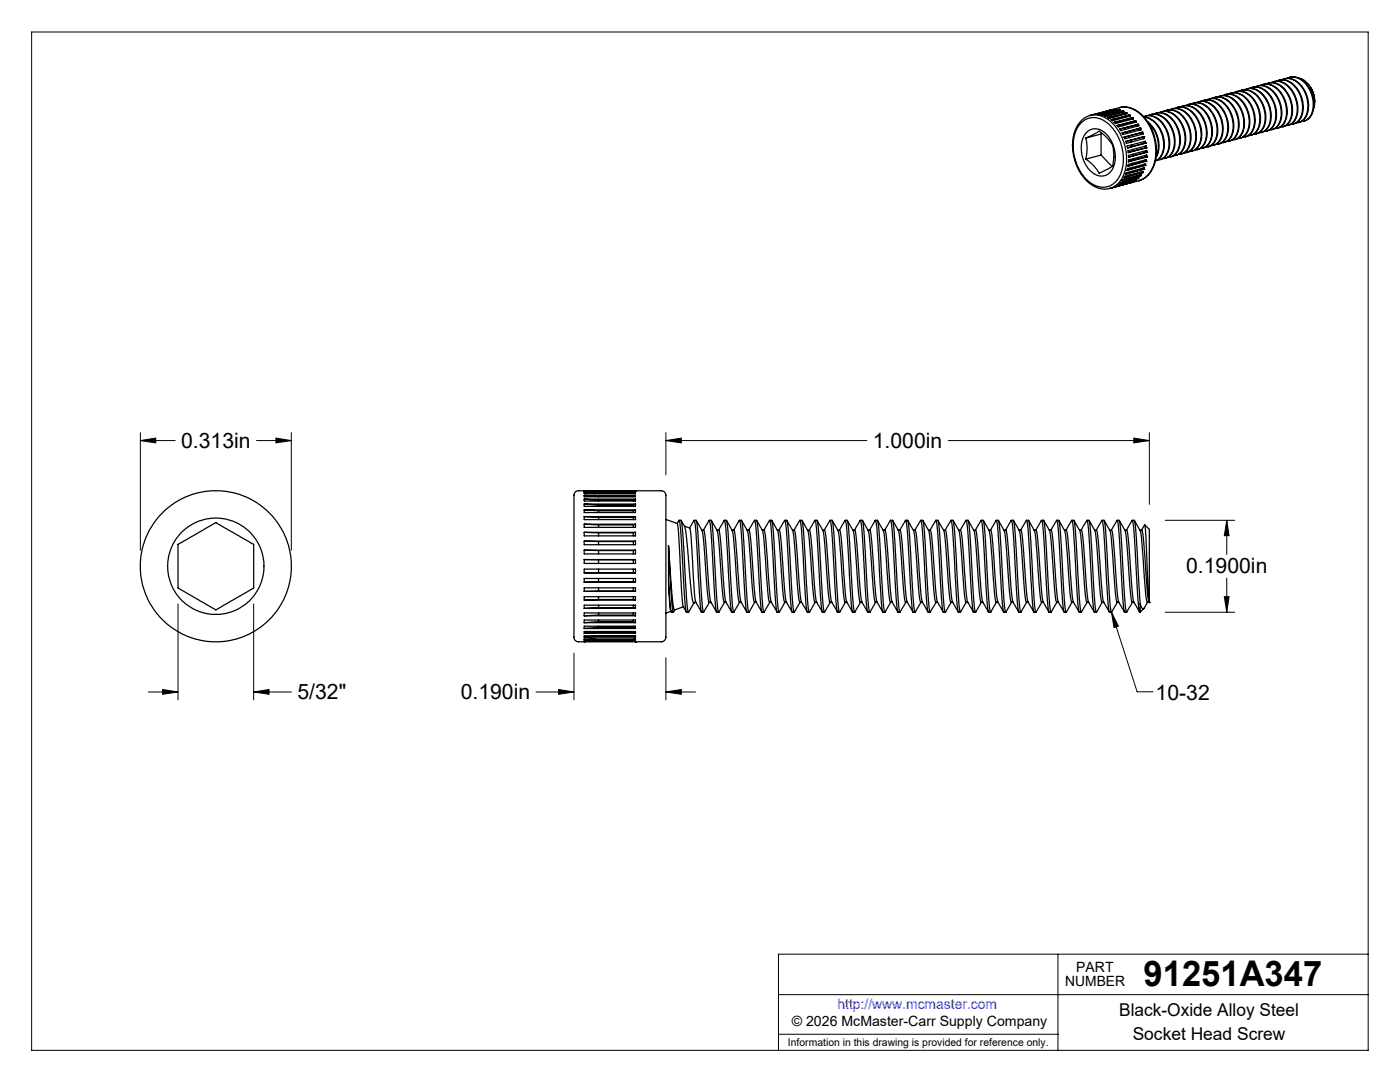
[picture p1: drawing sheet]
<svg xmlns="http://www.w3.org/2000/svg" width="279mm" height="216mm" viewBox="0 0 279 216" stroke-linecap="round" stroke-linejoin="round" font-family="sans-serif">
<g fill="none" stroke="#000" stroke-width=".2">
<path d="M6.3 6.4h266.7v203.2h-266.7zM28 87.9l3.1-.5v1zM28 86.3v23.5M28 87.9h7M51.2 87.9h6.9M55.1 87.4l3 .5-3 .5zM58.1 86.3v23.5M132.9 87.9l3.1-.5v1zM132.9 87.9h40.1M132.9 86.3v8.5M189.2 87.9h40.2M226.3 87.4l3.1 .5-3.1 .5z"/>
<path d="M229.4 86.3v14.3M232.6 103.8h13.8M244.3 119.1h1l-.5 3.1zM244.8 103.8l.5 3.1h-1zM244.8 103.8v6.8M244.8 115.4v6.8M29.6 138.1h5.9M32.5 137.6l3 .5-3 .4zM35.5 120.5v19.2M50.6 138.1l3.1-.5v.9zM50.6 120.5v19.2M50.6 138.1h7.6"/>
<path d="M107 138.1h7.5M111.5 137.6l3 .5-3 .4zM114.5 130.3v9.4M132.9 138.1l3.1-.5v.9zM132.9 138.1h5.9M132.9 131.2v8.5M221.8 122.2l1.4 2.8-.9 .2zM221.8 122.2l5.1 15.8h3.2M232.6 122.2h13.8M155.4 198.5h117.6M211.1 190.4v19.2M273 190.4h-117.6v19.2"/>
<path d="M155.4 206.4h55.7"/>
</g>
<g fill="none" stroke="#000" stroke-width=".25">
<path d="M240.9 19.9a3.3 3.3 0 0 1 4.1 1.7 5.4 5.4 0 0 1 .1 6.4l-.7 .4-.6 .1M241.3 19.7a3.9 3.9 0 0 1 4.3 2.8 5.1 5.1 0 0 1-.3 5.3l-.3 .4-.8 .2M241.9 19.6a3.5 3.5 0 0 1 4.4 2.1 5.4 5.4 0 0 1 0 5.8l-.7 .5-.8 .2M242.4 19.4a3.6 3.6 0 0 1 4 2.2 5.2 5.2 0 0 1-.1 6.1l-1 .5M243 19.3a3.5 3.5 0 0 1 4.4 2.1 5.2 5.2 0 0 1-.1 5.9l-.6 .5-.8 .1M243.5 19.2a3.7 3.7 0 0 1 4.1 2.3 5.3 5.3 0 0 1-.2 5.8l-.4 .4-.6 .2M244.1 19a3.4 3.4 0 0 1 4.2 1.9 5.4 5.4 0 0 1 .2 6l-.6 .5-.9 .3M244.5 18.9a3.7 3.7 0 0 1 4.2 2.5 5.1 5.1 0 0 1-.2 5.6l-.5 .4-.6 .2M245.1 18.8a3.4 3.4 0 0 1 4.3 1.8 5.3 5.3 0 0 1-.1 6.2l-.7 .5-.6 .1M245.6 18.6a3.7 3.7 0 0 1 4.1 2.4 5.2 5.2 0 0 1-.1 5.7l-.5 .4-.6 .2M246.2 18.5a3.3 3.3 0 0 1 4.1 1.7 5.5 5.5 0 0 1 .3 6.2l-.6 .4-.9 .3M246.7 18.3a3.9 3.9 0 0 1 4.3 2.7 4.8 4.8 0 0 1-.6 5.6l-.8 .4"/>
<path d="M247.3 18.2a3.2 3.2 0 0 1 4 1.5 5.6 5.6 0 0 1 .4 6.4l-.9 .6-.6 .1M247.7 18a3.8 3.8 0 0 1 4.3 2.7 5.1 5.1 0 0 1-.3 5.4l-1.1 .6M248.4 17.9a3.2 3.2 0 0 1 4.1 1.7 5.6 5.6 0 0 1 .2 6.2l-.8 .6-.7 .1M248.8 17.7a3.7 3.7 0 0 1 4.2 2.6 5.4 5.4 0 0 1-.1 5.5l-.3 .3-.9 .4M249.4 17.6a3.2 3.2 0 0 1 4 1.6 5.7 5.7 0 0 1 .5 6.2l-.5 .5-1.1 .3M249.9 17.5a3.7 3.7 0 0 1 4.2 2.5 5.1 5.1 0 0 1-.3 5.6l-.9 .5M250.5 17.3a3.3 3.3 0 0 1 4.1 1.7 5.4 5.4 0 0 1 .1 6.4l-.7 .4-.6 .1M251.1 17.1a3.8 3.8 0 0 1 4.1 2.6 5.1 5.1 0 0 1-.4 5.7l-1 .5M251.1 17.1h-.2M251.5 17a3.5 3.5 0 0 1 4.3 1.9 5.5 5.5 0 0 1 .1 6l-.8 .6-.7 .1M252 16.9a3.9 3.9 0 0 1 4.3 2.7 5.1 5.1 0 0 1-.4 5.5l-1 .5M252.6 16.8a3.5 3.5 0 0 1 4.4 2 5.4 5.4 0 0 1 0 5.8l-.8 .7-.7 .1"/>
<path d="M253.1 16.6a3.8 3.8 0 0 1 4.2 2.5 5.3 5.3 0 0 1-.3 5.6l-.6 .5-.4 .1M253.7 16.5a3.5 3.5 0 0 1 4.3 2.1 5.2 5.2 0 0 1 0 5.8l-.6 .5-.9 .2M254.1 16.3a3.7 3.7 0 0 1 4.2 2.5 5.3 5.3 0 0 1-.2 5.6l-.5 .4-.6 .2M254.7 16.2a3.4 3.4 0 0 1 4.3 1.9 5.3 5.3 0 0 1-.1 6.2l-.7 .4-.6 .1M255.2 16a3.6 3.6 0 0 1 4 2.2 5.3 5.3 0 0 1 .1 5.8l-.5 .4-.7 .3M255.8 15.9a3.3 3.3 0 0 1 4.1 1.7 5.5 5.5 0 0 1 .3 6.2l-.7 .5-.8 .2M256.3 15.7a3.9 3.9 0 0 1 4.3 2.8 5.1 5.1 0 0 1-.5 5.5l-.9 .4M256.9 15.6a3.3 3.3 0 0 1 4.1 1.7 5.6 5.6 0 0 1 .3 6.2l-.7 .6-.8 .1M257.3 15.5a3.8 3.8 0 0 1 4.3 2.7 5.1 5.1 0 0 1-.3 5.4l-1.1 .6M259.3 15.6a4.9 4.9 0 0 1 3 5.4l-.2 .7M261.6 17.5l.6 1.4 .2 1.4M215.5 24.7h.2a3.8 3.8 0 0 1 5.5 0l1.4 1.7 1.1 2.1 .5 2.7-.2 2.3a4.1 4.1 0 0 1-4.5 3.8l-1.6-.6-1.2-1-1.2-1.6-.9-2.1-.4-2v-1.8l.6-2.2z"/>
<path d="M216.7 26.6l.4-.4 .9-.4 .7-.1 .8 .2 .7 .4 .9 .7 .9 1.5 .6 2.2-.1 1.7-.5 1.4-.6 .7-.7 .5-1.3 .1-1-.4-1.3-1.2-.6-.9-.6-1.6-.1-2 .3-1.4zM216.7 27.6l2.1-1.1a.74 .74 0 0 1 1.2 .1 6.4 6.4 0 0 1 2.1 2.9 8 8 0 0 1-.1 3.7l-2.6 1.4-.3-.5a8 8 0 0 0-2.4-2.3M216.7 27.6a9 9 0 0 1 0 4.2M217.6 23l-.9 .4-.9 .6-.7 .9-.7 1.5-.2 1-.2 1.8 .2 1.7 .4 1.3 1.1 2.4 1.5 1.8 1.2 .8 1.1 .4 1.2 .1 .8-.1M217.6 23h.1M217.6 23a5.5 5.5 0 0 1 5.7 3.2l.5 1 .7 2 .3 1.8-.1 2.4a5 5 0 0 1-3.2 4.2M218.4 22.8l3.9-1zM218.8 22.8h-.3M219.7 26.7l-3 .9M219.7 30.9l2.2 2.3M219.7 26.7v4.2M219.7 30.9l-3 .9"/>
<path d="M219.9 22.7l-.8 .1M220 26.6l-.3 .1M220.8 22.8l-1 .1M221.4 23h.1M221.4 23l-.9 .1M221.5 37.6h.1M221.5 22l.2-.1-4.1 1.1M222.1 21.9h.1M222.1 21.9h-.1M222.1 23.3l.1 .1M222.1 23.3l-1 .2M222.7 23.7l.2 .1"/>
<path d="M222.7 23.7l-.9 .2M222.7 21.9h.3l-3.6 1-.3-.1M222.7 21.9h.1M222.7 21.9l-3.6 .9M222.7 21.9l-.1 .1M222.7 37.2l-.3 .1M223.3 24.2l.2 .2M223.3 24.2l-.9 .2M223.4 21.5l.8-.2 1.3 .2 1.1 .4 .9 .6 .9 .9 .8 1.2 1.1 2.1 .3 1.6 .2 1.8-.1 1.6-.3 1.2-.4 .9-.8 1.1-.6 .6-1.3 .6M223.4 21.9l.3 .1-3.7 1-.2-.1M223.4 21.5h.1M223.4 21.9h.1"/>
<path d="M223.4 21.9l-.1 .2M223.4 21.5a5.2 5.2 0 0 1 5.3 2.5l.9 1.5 .7 2 .3 1.5v1.8a5.4 5.4 0 0 1-3.3 5.3M223.4 21.5l-1.8 .5M223.4 21.9l-3.6 1M223.7 36.7l-.8 .3M223.9 24.9l.1 .2M223.9 24.9l-1 .1M223.9 22.3l.1 .1M223.9 22.3l-2.5 .7M224 22.2l.3 .1-3.6 .9-.2-.1M224 22.2h.1M224 22.2l-3.5 .9"/>
<path d="M224 22.2l-.1 .1M224.4 25.5l.2 .3M224.4 36.2h.1M224.4 25.5l-1 .3M224.4 36.2l-1 .4M224.5 22.6l.2 .1M224.5 22.6l-2.4 .7M224.7 22.5l.3 .1-3.6 1-.3-.1M224.7 22.5h.1M224.7 22.5l-3.6 1M224.7 22.5l-.2 .1M224.9 26.3l.1 .3"/>
<path d="M224.9 26.3l-1 .2M224.9 35.7l-1 .4M224.9 35.6v.1M225.2 23.1l.2 .1M225.2 23.1l-2.5 .6M225.3 27.1l.1 .3M225.3 35.1l-1 .4M225.4 36.5h.2l-4.1 1.1M225.4 22.9l.2 .2-3.6 1-.2-.2M225.4 22.9h.1M225.4 35l-.1 .1M225.4 36.5h.1"/>
<path d="M225.4 36.5l-3.4 1M225.4 22.9l-3.6 1M225.4 22.9l-.2 .2M225.6 28l.1 .4M225.6 28l-.9 .2M225.6 34.4l-.9 .3M225.7 34.2l-.1 .2M225.8 23.6l.2 .2M225.8 23.6l-2.5 .6M225.8 28.9l.2 .3M225.8 33.7l-.9 .3M225.9 33.4l-.1 .3"/>
<path d="M225.9 36.3l.1 .1M226 29.2l-1 .3M226 36.4l.2-.2-3.8 1.1M226 23.5l.2 .2-3.6 1-.2-.3M226 23.5h.1M226 36.4h.1M226 36.4l-3.6 .9M226 23.5l-3.6 .9M226 23.5l-.2 .1M226 29.8l.1 .4M226 32.8l-.9 .4M226.1 32.6l-.1 .2"/>
<path d="M226.1 30.2l-.9 .2M226.1 30.8l.1 .3M226.1 32l-.9 .3M226.2 31.7l-.1 .3M226.2 31.1l-1 .3M226.3 24.2l.2 .2M226.3 24.2l-2.4 .7M226.4 36l.2 .1M226.6 36.1l.2-.2-3.9 1.1M226.6 24.1l.2 .2-3.6 1-.3-.3M226.6 24.1h.1M226.6 36.1h.1"/>
<path d="M226.6 36.1l-3.7 .9M226.6 24.1l-3.7 .9M226.6 24.1l-.3 .1M226.9 24.9l.1 .3M226.9 24.9l-2.5 .6M226.9 35.6h.2M226.9 35.6l-2.5 .6M226.9 35.5v.1M227.1 35.6l.2-.2-3.7 1-.2 .2M227.1 24.8l.2 .3-3.6 1-.3-.3M227.1 24.8h.1M227.1 35.6h.1"/>
<path d="M227.1 35.6l-3.7 1M227.1 24.8l-3.7 1M227.1 24.8l-.2 .1M227.3 36.1h.1M227.3 36.1l-1.8 .4M227.3 25.6l.2 .4M227.3 25.6l-2.4 .7M227.3 35l.2 .1M227.3 35l-2.4 .7M227.4 35h-.1M227.5 35.1l.2-.2-3.6 .9-.2 .3M227.5 25.6l.2 .3-3.6 .9-.2-.3"/>
<path d="M227.5 25.6h.1M227.5 35.1h.1M227.5 35.1l-3.6 1M227.5 25.6l-3.6 .9M227.5 25.6h-.2M227.7 26.5l.2 .3M227.7 26.5l-3.4 .9M227.7 34.4l.3 .1M227.7 34.4l-2.4 .7M227.8 34.3l-.1 .1M228 34.5l.1-.3-3.6 1-.2 .3M228 26.4l.1 .3-3.6 1-.2-.3"/>
<path d="M228 26.4h.1M228 34.5h.1M228 34.5l-3.7 1M228 26.4l-3.7 1M228 26.4l-.3 .1M228.1 27.3l.1 .4M228.1 27.3l-2.5 .7M228.1 33.8h.2M228.1 33.8l-2.5 .6M228.1 33.5v.3M228.3 33.8l.1-.3-3.6 1-.1 .2M228.3 27.3l.1 .3-3.6 1-.1-.4"/>
<path d="M228.3 27.3h.1M228.3 33.8h.1M228.3 33.8l-3.6 .9M228.3 27.3l-3.6 .9M228.3 27.3h-.2M228.3 28.3l.1 .3M228.3 23.4a5.1 5.1 0 0 1 3.9 4.8 3.5 3.5 0 0 1-1.6 3.9 3.5 3.5 0 0 0 1.7-3.8 5.4 5.4 0 0 0-3.6-4.9l-.5-.1a3.5 3.5 0 0 1 4.2 2.1 5.4 5.4 0 0 1 .1 5.8l-.9 .6-.6 .1M228.3 33h.3M228.3 33l-2.5 .7M228.4 32.8l-.1 .2M228.4 28.6l-2.4 .6M228.5 29.2l.1 .3"/>
<path d="M228.5 32.2h.2M228.5 32.2l-2.5 .6M228.5 31.9v.3M228.6 33v-.3l-3.6 1-.1 .3M228.6 33h.1M228.6 33l-3.7 1M228.6 29.5l-2.5 .7M228.6 30.1v.3M228.6 31v.3M228.6 30.4h.2M228.6 30.4l-2.4 .7M228.6 31.3h.2"/>
<path d="M228.6 31.3l-2.5 .7M228.6 28.5v-.3l-3.7 .9 .1 .4M228.6 28.5h.1M228.6 28.5l-3.6 1M228.6 28.5l-.2 .1M228.7 23.1a3.7 3.7 0 0 1 4 2.4 5.3 5.3 0 0 1-.2 5.8l-1 .6M228.7 23.1l-.1 .1M228.7 32.2l.1-.3-3.6 .9-.1 .4M228.7 32.2h.1M228.7 32.2l-3.6 1M228.8 29.5l-.1-.4-3.6 1 .1 .3M228.8 29.5h.1"/>
<path d="M228.8 29.5l-3.6 .9M228.8 29.5h-.2M228.8 31.3v-.4l-3.6 1v.4M228.8 30.4v-.4l-3.6 1v.4M228.8 30.4h.1M228.8 31.3h.1M228.8 31.3l-3.6 1M228.8 30.4l-3.6 1M229.1 24.3a6 6 0 0 1 1.6 7.1M229.2 23a3.5 3.5 0 0 1 4.3 2.1 5.1 5.1 0 0 1-.2 6.1l-.6 .3-.7 .1M229.2 24.6a6 6 0 0 1 1.6 6.6M229.6 22.9a4 4 0 0 1 4.5 3.1 4.5 4.5 0 0 1-.9 5.3l-.7 .3"/>
<path d="M230.2 22.8a3.4 3.4 0 0 1 4.3 1.8 5.3 5.3 0 0 1-.1 6.2l-.6 .5-.7 .1M230.7 22.6a3.8 3.8 0 0 1 4.2 2.5 5.1 5.1 0 0 1-.3 5.6l-.3 .3-.7 .3M231.3 22.5a3.3 3.3 0 0 1 4.1 1.7 5.5 5.5 0 0 1 .3 6.1l-.7 .6-.8 .2M231.7 22.3a3.6 3.6 0 0 1 4.1 2.2 5.2 5.2 0 0 1-.2 6l-.9 .5M232.4 22.2a3.4 3.4 0 0 1 4.2 1.9 5.5 5.5 0 0 1 .1 6l-.7 .5-.8 .2M232.8 22a3.6 3.6 0 0 1 4 2.2 5.4 5.4 0 0 1 .1 5.8l-.5 .4-.7 .3M233.4 21.9a3.5 3.5 0 0 1 4.4 2.1 5.2 5.2 0 0 1-.1 5.9l-.6 .4-.8 .2M233.9 21.7a3.7 3.7 0 0 1 4.1 2.4 5.3 5.3 0 0 1-.2 5.7l-.4 .4-.6 .2M234.5 21.6a3.5 3.5 0 0 1 4.3 2.1 5.3 5.3 0 0 1 0 5.9l-.6 .5-.8 .1M234.9 21.4a3.7 3.7 0 0 1 4.2 2.6 5.1 5.1 0 0 1-.2 5.6l-.5 .4-.6 .2M235.5 21.3a3.3 3.3 0 0 1 4.2 1.7 5.3 5.3 0 0 1 0 6.4l-.6 .4-.7 .2M236 21.2a3.9 3.9 0 0 1 4.4 2.9 4.7 4.7 0 0 1-.8 5.5l-.7 .3"/>
<path d="M236.6 21.1a3.2 3.2 0 0 1 4 1.5 5.6 5.6 0 0 1 .4 6.3l-.8 .6-.7 .1M237.1 20.9a3.5 3.5 0 0 1 3.9 2 5.3 5.3 0 0 1-.1 6.2l-.9 .5M237.7 20.8a3.2 3.2 0 0 1 4 1.5 5.6 5.6 0 0 1 .4 6.3l-.9 .6-.6 .2M238.1 20.6a3.7 3.7 0 0 1 4.2 2.3 5.3 5.3 0 0 1-.2 5.8l-1 .6M238.8 20.5a3.5 3.5 0 0 1 4.3 2 5.1 5.1 0 0 1-.2 6.1l-.6 .4-.7 .1M239.2 20.3a3.7 3.7 0 0 1 4.2 2.6 5.3 5.3 0 0 1-.1 5.4l-.6 .5-.6 .2M239.8 20.2a3.5 3.5 0 0 1 4.4 2.1 5.1 5.1 0 0 1-.2 6l-.7 .4-.6 .1M240.3 20a3.8 3.8 0 0 1 4.2 2.5 5 5 0 0 1-.4 5.8l-.9 .4M252.9 26.1l-.1 .1M114.8 98.1l.5-.2h16.7a1.19 1.19 0 0 1 .9 1.6v27.6a.95 .95 0 0 1-.9 1h-16.5a1.13 1.13 0 0 1-1-1.6v-27.8zM116.6 99.6v.4h10.2v-.4M116.6 98.8v.3h10.2v-.3"/>
<path d="M116.6 98.3v.2h10.2v-.2M116.6 98h10.2M116.6 97.9h.1M116.6 99.6h10.2M116.6 98.8h10.2M116.6 98.3h10.2M116.6 99.6l2.9 .2M116.6 98.8l2.9 .3M116.6 98.3l2.2 .2M116.6 98l1.1 .1M119.5 99.8v.2M119.5 99.1h.1"/>
<path d="M119.5 99.8h6.9M119.5 99.1h6.9M126.4 99.8v.2M126.4 99.1h.1M126.8 97.9h.1M126.8 99.6l-.4 .2M126.8 98.8l-.4 .3M126.8 98.3l-.3 .2M126.8 98l-.2 .1M35.5 108.6l7.6-4.3 7.5 4.3v8.7l-7.5 4.4-5.6-3.2-2-1.2zM116.6 119.7v-.6h10.2v.6M116.6 118v-.7h10.2v.7"/>
<path d="M116.6 116.2v-.8h10.2v.8M116.6 113.6h10.2v.7h-10.2zM116.6 111.7v.7h10.2v-.7M116.6 109.8v.7h10.2v-.7M116.6 108v.7h10.2v-.7M116.6 106.2v.7h10.2v-.7M116.6 104.6v.6h10.2v-.6M116.6 103.1v.6h10.2v-.6M116.6 101.7v.6h10.2v-.6M116.6 100.6v.4h10.2v-.4M116.6 119.7h10.2M116.6 118h10.2"/>
<path d="M116.6 116.2h10.2M116.6 111.7h10.2M116.6 109.8h10.2M116.6 108h10.2M116.6 106.2h10.2M116.6 104.6h10.2M116.6 103.1h10.2M116.6 101.7h10.2M116.6 100.6h10.2M116.6 111.7h2.9M116.6 109.8l2.9 .1M116.6 108l2.9 .1"/>
<path d="M116.6 106.2l2.9 .1M116.6 104.6l2.9 .1M116.6 103.1l2.9 .2M116.6 101.7l2.9 .2M116.6 100.6l2.9 .2M119.5 113.6v.7M119.5 111.7v.7M119.5 115.4v.7l-2.9 .1M119.5 109.9v.6M119.5 117.3v.6M119.5 108.1v.6M119.5 119.1v.5"/>
<path d="M119.5 106.3v.6M119.5 104.7v.5M119.5 103.3v.4M119.5 101.9v.4M119.5 100.8v.2M119.5 111.7h6.9M119.5 109.9h6.9M119.5 117.9l-2.9 .1M119.5 117.9h6.9M119.5 108.1h6.9M119.5 119.6l-2.9 .1M119.5 119.6h6.9"/>
<path d="M119.5 106.3h6.9M119.5 104.7h6.9M119.5 103.3h6.9M119.5 101.9h6.9M119.5 100.8h6.9M126.4 113.6v.7M126.4 111.7v.7M126.4 115.4v.7l.4 .1M126.4 109.9v.6M126.4 117.3v.6M126.4 108.1v.6M126.4 119.1v.5"/>
<path d="M126.4 106.3v.6M126.4 104.7v.5M126.4 103.3v.4M126.4 101.9v.4M126.4 100.8v.2M126.4 117.9l.4 .1M126.4 119.6l.4 .1M126.8 111.7h-.4M126.8 109.8l-.4 .1M126.8 108l-.4 .1M126.8 106.2l-.4 .1M126.8 104.6l-.4 .1"/>
<path d="M126.8 103.1l-.4 .2M126.8 101.7l-.4 .2M126.8 100.6l-.4 .2M132.9 103.6l2.2 .9 .2 .2 .8 14.6a3.7 3.7 0 0 0 .9 2.8M133.4 108.9l.9 11.5a1.52 1.52 0 0 0 .4 1.3M133.4 108.9v7M133.4 115.9l.3 4.7 .2 1.5M133.4 115.9l.4 5.6 .1 .6 .5 .1M133.4 108.9l.5 9.9 .5 3.4 .3-.5M135.1 104.5l.4-.7 .4 3 .9 14.3 .2 1 .4 .1M135.5 103.8h.4l.2 1.1 .9 14.2 .2 2.4 .2 .7 1.1-1.9M135.9 103.9l.7 1.1 .3 1.1 1.1 12.8 .3 1.1 .2 .3"/>
<path d="M136.6 105l1.1 .4 .1 .5 1 14.1M137.6 105.3l.9-1.5 .4 2.7 .8 14.1 .3 1.5 .4 .1M138.5 103.8l.5 .1 .2 1.5 .8 13.4 .4 3.4 1.2-2M138.8 120l1.2 2.1M138.8 120v.2M139 103.9l1.1 2 .2 .6 .8 11.1 .2 1.9 .2 .7M140.1 105.8h.3M140.4 105.8l1.2-2 .4 3 .8 14.3 .2 1 .4 .1M140.4 105.8l.4 1.6 .7 9.9 .4 2.9M141.5 103.8h.5l.2 1.1 .8 14.2 .2 2.4 .2 .7 1.2-2M142 103.9l1.2 2 .1 .7 .8 11.2 .3 1.9 .2 .5M143.1 105.8h.1a.77 .77 0 0 1 .5 1l.9 11.8a4.6 4.6 0 0 0 1.2 3l.2 .5"/>
<path d="M143.4 105.8l1.2-2 .3 1.8 .9 15 .2 1.5 .4 .1M144.6 103.8l.4 .1 .2 1.5 .9 14.9 .3 1.9 1.2-2M145 103.9l1.1 1.9 .2 .7 .9 12.3 .4 1.4M146.1 105.8a.47 .47 0 0 1 .5 .1 .47 .47 0 0 1 0 .6l1 11.8a4.7 4.7 0 0 0 1.2 3.3l.2 .5M146.4 105.8l1.2-2 .4 3 .8 14.3 .2 1 .5 .1M147.6 103.8h.4l.2 1.1 .8 14.2 .3 2.4 .2 .7 1.1-2M148 103.9l1.1 1.9M149.1 105.8h.2a.77 .77 0 0 1 .4 1l.9 11.8a4.6 4.6 0 0 0 1.2 3l.2 .5M149.1 105.8l.4 2.1 .7 10.7 .4 1.6M149.4 105.8l1.2-2 .4 3.4 .8 13.4 .2 1.5 .5 .1M150.6 103.8l.4 .1 .2 1.2 .9 14.4 .4 2.7 1.1-2M151 103.9l1.2 2 .2 1.1 .8 11.1 .4 2.1"/>
<path d="M152.1 105.8a.47 .47 0 0 1 .5 .1 .47 .47 0 0 1 .1 .6l1 12.7 .2 1 1.2 1.9M152.4 105.8l1.2-2 .4 2.1 .9 15.2 .2 1 .4 .1M153.6 103.8l.4 .1 .2 1 .9 14.2 .2 2.4 .2 .7 1.1-2M154 103.9l1.2 1.9M155.2 105.8h.1a.77 .77 0 0 1 .5 1l.9 11.8a4.6 4.6 0 0 0 1.1 3l.3 .5M155.2 105.8l.3 2.1 .8 10.7 .3 1.6M155.5 105.8l1.1-2 .5 3.4 .7 13.4 .2 1.5 .5 .1M156.6 103.8l.5 .1 .2 1.2 .8 14.4 .4 2.7 1.2-2M157 103.9l1.2 1.9 .1 .5 1.2 13.5a.38 .38 0 0 0 .1 .3 .38 .38 0 0 0 .4 .1M158.2 105.8a.47 .47 0 0 1 .5 .1 .47 .47 0 0 1 0 .6l1.1 13.2 .1 .5 1.2 1.9M158.5 105.8l1.1-2a10.5 10.5 0 0 1 .5 4.1l.8 13 .2 1.2 .4 .1M159.6 103.8l.5 .1 .2 1.7 .8 14.2 .2 1.5 .2 .9 1.2-2"/>
<path d="M160.1 103.9l1.1 1.9M161.2 105.8a.42 .42 0 0 1 .5 .5l1 12.3a4.6 4.6 0 0 0 1.2 3l.2 .5M161.2 105.8l.3 2.1 .8 10.7 .4 1.6M161.5 105.8l1.2-2 .3 2.4 .9 14.4 .2 1.5 .4 .1M162.7 103.8l.4 .1 .2 1.2 .8 14.4 .4 2.7 1.2-2M163.1 103.9l1.1 1.9M164.2 105.8a.47 .47 0 0 1 .5 .1 .47 .47 0 0 1 0 .6l1 12.3a5.6 5.6 0 0 0 1.3 3.1l.1 .2M164.2 105.8l.4 2.4 .9 11.6a.38 .38 0 0 0 .1 .3 .38 .38 0 0 0 .4 .1M164.5 105.8l1.2-2 .4 2.7 .8 14.4 .2 1.1 .1 .2h.3M165.7 103.8l.4 .1 .2 1.5 .9 14.4 .3 2.4 1.2-2M166.1 103.9l1.1 1.9M167.2 105.8h.3"/>
<path d="M167.2 105.8l.4 2.6 .7 9.9 .4 1.9M167.5 105.8l1.2-2 .4 2.4 .8 14.1 .2 1.8 .5 .1M167.5 105.8l.3 .7 .1 1.2 .8 10.9a5.4 5.4 0 0 0 1.3 3.3l.1 .2M168.7 103.8h.4l.2 1.3 .9 14.4 .4 2.7 1.1-2M169.1 103.9l1.2 1.9M170.2 105.8a.47 .47 0 0 1 .5 .1 .47 .47 0 0 1 .1 .6l1 12.3a6 6 0 0 0 1.4 3.3M170.3 105.8l.3 2.4 .9 11.6a.38 .38 0 0 0 .2 .3 .38 .38 0 0 0 .3 .1M170.5 105.8l1.2-2 .4 2.7 .8 14.4 .2 1.2 .5 .1M171.7 103.8l.5 .1 .2 1.5 .7 13.4 .5 3.4 1.1-2M172.1 103.9l1.1 1.9M173.2 105.8h.4M173.2 105.8l.4 2.6 .7 9.2 .3 2.2a.37 .37 0 0 0 .4 .4"/>
<path d="M173.6 105.8l1.1-2 .4 3 .9 14.3 .1 1 .5 .1M173.6 105.8l.2 .5 .2 1.9 .7 10.1a5.2 5.2 0 0 0 1.2 3.3l.3 .5M174.7 103.8h.4l.3 1.3 .8 15 .4 2.1 1.2-2M175.1 103.9l1.2 1.9M176.2 105.8a.5 .5 0 0 1 .6 .7l1.1 13.2 .1 .5 1.2 1.9M176.3 105.8l.3 1.6 1 12.4a.38 .38 0 0 0 .1 .3 .38 .38 0 0 0 .4 .1M176.6 105.8l1.2-2 .3 2.7 .9 14.4 .2 1.2 .4 .1M177.7 103.8l.5 .1 .2 1.5 .8 13.4 .4 3.4 1.2-2M178.2 103.9l1.1 1.9M179.2 105.8h.4M179.3 105.8l.4 2.6 .7 10.6 .3 1.1 .4 .1M179.6 105.8l1.2-2 .4 3 .8 14.3 .2 1 .4 .1"/>
<path d="M179.6 105.8l.2 .5 .2 1.9 .8 10.1a5.2 5.2 0 0 0 1.1 3.3l.3 .5M180.7 103.8h.5l.2 1.1 .8 14.2 .2 2.4 .2 .7 1.2-2M181.2 103.9l1.2 2 .1 .9 1.1 13a.38 .38 0 0 0 .1 .3 .38 .38 0 0 0 .4 .1M182.3 105.8h.1a.77 .77 0 0 1 .5 1l.9 12.2 .3 1.2 1.1 1.9M182.6 105.8l1.2-2 .3 2.7 .9 14.4 .2 1.2 .4 .1M183.8 103.8l.4 .1 .2 1.5 .8 13.4 .4 3.4 1.2-2M184.2 103.9l1.1 1.9M185.3 105.8h.3M185.3 105.8l.4 2.6 .8 10.6 .2 1.1 .4 .1M185.6 105.8l1.2-2 .4 3 .8 14.3 .2 1 .5 .1M185.6 105.8l.2 .5 .3 1.9 .7 10.1a5.2 5.2 0 0 0 1.2 3.3l.2 .5M186.8 103.8h.4l.2 1.1 .8 14.2 .3 2.4 .2 .7 1.1-2"/>
<path d="M187.2 103.9l1.2 2 .1 .7 1.1 13.2a.38 .38 0 0 0 .2 .3 .38 .38 0 0 0 .3 .1M188.3 105.8h.4M188.6 105.8l1.2-2 .3 1.8 .9 15 .2 1.5 .5 .1M188.7 105.8l.2 .7 .2 1.9 .8 11.1 .2 .7 1.1 1.9M189.8 103.8l.4 .1 .3 1.5 .8 14.9 .4 1.9 1.1-2M190.2 103.9l1.1 1.9 .2 .7 1 12.3 .2 1.3 .4 .1M191.3 105.8a.47 .47 0 0 1 .5 .1 .47 .47 0 0 1 .1 .6l.9 11.8a4.7 4.7 0 0 0 1.2 3.3l.3 .5M191.6 105.8l1.2-2 .4 3 .9 14.3 .2 1 .4 .1M192.8 103.8h.4l.2 1.1 .9 14.2 .2 2.4 .2 .7 1.1-2M193.2 103.9l1.1 1.9M194.3 105.8h.4M194.3 105.8l.4 2.1 .8 10.7 .3 1.6"/>
<path d="M194.7 105.8l1.1-2 .5 3.4 .7 13.4 .3 1.5 .4 .1M194.7 105.8l.2 .7 .2 1.9 .8 10.2a4.6 4.6 0 0 0 1.1 3l.3 .5M195.8 103.8l.5 .1 .2 1.2 .8 14.4 .4 2.7 1.2-2M196.3 103.9l1.1 1.9 .1 .5 1 12.5 .3 1.3 .4 .1M197.3 105.8h.4M197.7 105.8l1.2-2 .3 2.1 .9 15.2 .2 1 .4 .1M197.7 105.8l.3 1.6 .9 11.8 .2 1 1.2 1.9M198.8 103.8l.4 .1 .3 1 .8 14.2 .2 2.4 .2 .7 1.2-2M199.2 103.9l1.2 1.9M200.4 105.8h.3M200.4 105.8l.3 2.1 .8 10.7 .4 1.6M200.7 105.8l1.2-2 .4 3.4 .8 13.4 .2 1.5 .4 .1"/>
<path d="M200.7 105.8l.2 .7 .3 1.9 .7 10.2a4.6 4.6 0 0 0 1.2 3l.2 .5M201.9 103.8l.4 .1 .2 1.2 .8 14.4 .4 2.7 1.2-2M202.2 103.9l1.2 1.9 .2 .5 1.1 13.5a.38 .38 0 0 0 .1 .3 .38 .38 0 0 0 .4 .1M203.4 105.8h.3M203.7 105.8l1.1-2a10.5 10.5 0 0 1 .5 4.1l.8 13 .2 1.2 .5 .1M203.7 105.8l.4 2.1 .9 11.8 .2 .5 1.1 1.9M204.9 103.8l.4 .1 .3 1.7 .8 14.2 .1 1.5 .3 .9 1.1-2M205.3 103.9l1.1 1.9M206.4 105.8a.42 .42 0 0 1 .5 .5l1 12.3a4.6 4.6 0 0 0 1.2 3l.2 .5M206.4 105.8l.4 2.1 .7 10.7 .4 1.6M206.7 105.8l1.2-2 .4 3.4 .8 13.4 .2 1.5 .5 .1M207.9 103.8l.4 .1 .2 1.2 .9 14.4 .4 2.7 1.1-2"/>
<path d="M208.3 103.9l1.1 1.9 .2 .5 1.1 13.5a.38 .38 0 0 0 .1 .3 .38 .38 0 0 0 .4 .1M209.4 105.8h.4M209.7 105.8l1.2-2 .4 2.7 .8 14.4 .2 1.1 .1 .2h.4M209.8 105.8l.3 2.1 .9 10.9a5.6 5.6 0 0 0 1.2 3.1l.2 .2M210.9 103.8l.4 .1 .3 1.5 .8 14.4 .4 2.4 1.1-2M211.3 103.9l1.1 1.9M212.4 105.8h.4M212.4 105.8l.4 2.6 .7 9.9 .4 1.9M212.8 105.8l1.1-2 .4 2.4 .8 14.1 .2 1.8 .5 .1M212.8 105.8l.2 .7 .1 1.2 .9 10.9a4.9 4.9 0 0 0 1.1 3l.3 .5M213.9 103.8h.4l.3 1.3 .8 14.4 .4 2.7 1.2-2M214.3 103.9l1.2 1.9 .1 .5 .9 11.8 .4 2.1"/>
<path d="M215.4 105.8a.47 .47 0 0 1 .5 .1 .47 .47 0 0 1 .1 .6l1 12.3a6 6 0 0 0 1.4 3.3M215.8 105.8l1.2-2 .3 2.7 .9 14.4 .2 1.2 .4 .1M216.9 103.8l.5 .1 .2 1.5 .8 13.4 .4 3.4 1.2-2M217.3 103.9l1.2 2 .2 .6 1.1 13.3a.37 .37 0 0 0 .5 .4M218.4 105.8h.4M218.8 105.8l1.2-2 .3 2.4 .9 14.9 .2 1 .4 .1M218.8 105.8l.2 .5 .2 1.9 .8 10.1a5.2 5.2 0 0 0 1.1 3.3l.3 .5M219.9 103.8h.4l.3 1.3 .9 15 .3 2.1 1.2-2M220.3 103.9l1.2 1.9 .2 .5 .9 11.8 .4 2.1M221.5 105.8a.5 .5 0 0 1 .5 .7l1.1 13.2 .2 .5 1.1 1.9M221.8 105.8l1.2-2 .3 2.7 .9 14.4 .2 1.2 .4 .1M223 103.8l.4 .1 .2 1.5 .8 13.4 .4 3.4 1.2-2"/>
<path d="M223.4 103.9l1.1 2 .2 .6 .8 11.1 .2 1.9 .3 .7M224.5 105.8h.3M224.8 105.8l1.2-2 .4 3 .8 13.5 .1 1.3 .2 .6M224.8 105.8l.2 .5 .2 1.9 .8 10.1a5.2 5.2 0 0 0 1.2 3.3l.2 .5M226 103.8h.4v.2l.3 1.6 .8 14.8M226.4 103.9l1.2 2 .2 .9 .8 11.8 .4 1.6M227.5 105.8h.1a.77 .77 0 0 1 .5 1l.9 11.5 .4 1.9M227.8 105.8l.7-1.1 .2 2.5 .4 10.6 .3 2.4M228.5 104.7l.9 .9v14.6M116.6 121.4v-.6h10.2v.6M116.6 122.9v-.6h10.2v.6M116.6 124.2v-.5h10.2v.5"/>
<path d="M116.6 125.4v-.4h10.2v.4M116.6 126.4v-.4h10.2v.4M116.6 127.1v-.2h10.2v.2M116.6 127.7v-.2h10.2v.2M116.6 128v-.1h10.2v.1M116.6 128.1h.1M116.6 121.4h10.2M116.6 122.9h10.2M116.6 124.2h10.2M116.6 125.4h10.2M116.6 126.4h10.2M116.6 127.1h10.2"/>
<path d="M116.6 127.7h10.2M116.6 128h10.2M117.7 127.9l-1.1 .1M118.8 127.5l-2.2 .2M119.5 120.8v.4M119.5 122.3v.4M119.5 123.7v.3M119.5 125v.2M119.5 126v.2M119.5 126.9h.1M119.5 121.2l-2.9 .2M119.5 121.2h6.9"/>
<path d="M119.5 122.7l-2.9 .2M119.5 122.7h6.9M119.5 124l-2.9 .2M119.5 124h6.9M119.5 125.2l-2.9 .2M119.5 125.2h6.9M119.5 126.2l-2.9 .2M119.5 126.2h6.9M119.5 126.9l-2.9 .2M126.4 120.8v.4M126.4 122.3v.4M126.4 123.7v.3"/>
<path d="M126.4 125v.2M126.4 126v.2M126.4 121.2l.4 .2M126.4 122.7l.4 .2M126.4 124l.4 .2M126.4 125.2l.4 .2M126.4 126.2l.4 .2M126.4 126.9h.1M126.4 126.9l.4 .2M126.5 127.5l.3 .2M126.6 127.9l.2 .1M126.8 128.1h.1"/>
<path d="M133.9 122l-1 .3M136.4 121.1l-1.7 .6M138.8 120.2l-.3 .1M138.8 120.2h.1M141.5 120.2h.4M141.9 120.2l1.1 1.9M144.6 120.2h.3M147.6 120.2h.3M150.6 120.2h.4M153.6 120.2h.4M156.6 120.2h.4M162.7 120.2h.3"/>
<path d="M168.7 120.2h.3M195.8 120.2h.4M201.9 120.2h.3M207.9 120.2h.3M213.9 120.2h.3M216.9 120.2h.4M223 120.2h.3M226 120.2h.3M227.5 120.4v1.8M228.2 121.4l-.7 .8M229 120.2h.3M229 120.2l-.8 1.3-.4-.3-.3-.8"/>
<path d="M229.4 120.2h.1"/>
<circle cx="43.1" cy="113" r="9.6"/>
<circle cx="43.1" cy="113" r="15.1"/>
</g>
<path d="M32.5 137.6l3 .5-3 .4zM50.6 138.1l3.1-.5v.9zM28 87.9l3.1-.5v1zM55.1 87.4l3 .5-3 .5zM111.5 137.6l3 .5-3 .4zM132.9 138.1l3.1-.5v.9zM132.9 87.9l3.1-.5v1zM226.3 87.4l3.1 .5-3.1 .5zM244.8 103.8l.5 3.1h-1zM244.3 119.1h1l-.5 3.1zM221.8 122.2l1.4 2.8-.9 .2z" fill="#000"/>
<text font-size="7.1" x="228.2" y="196.8">91251A347</text>
<g font-size="4.2">
<text x="36.2" y="89.3">0.313in</text>
<text x="174.2" y="89.3">1.000in</text>
<text x="236.7" y="114.4">0.1900in</text>
<text x="59.4" y="139.5">5/32&quot;</text>
<text x="91.9" y="139.5">0.190in</text>
<text x="230.6" y="139.6">10-32</text>
</g>
<g font-size="3.5">
<text x="223.4" y="202.8">Black-Oxide Alloy Steel</text>
<text x="226.1" y="207.5">Socket Head Screw</text>
</g>
<g font-size="2.8">
<text x="212.6" y="196.8">NUMBER</text>
<text x="214.8" y="194">PART</text>
<text x="158" y="204.8">© 2026 McMaster-Carr Supply Company</text>
</g>
<text font-size="2.8" fill="#00f" x="167.1" y="201.4">http://www.mcmaster.com</text>
<text font-size="2.1" x="157.3" y="208.6">Information in this drawing is provided for reference only.</text>
</svg>
